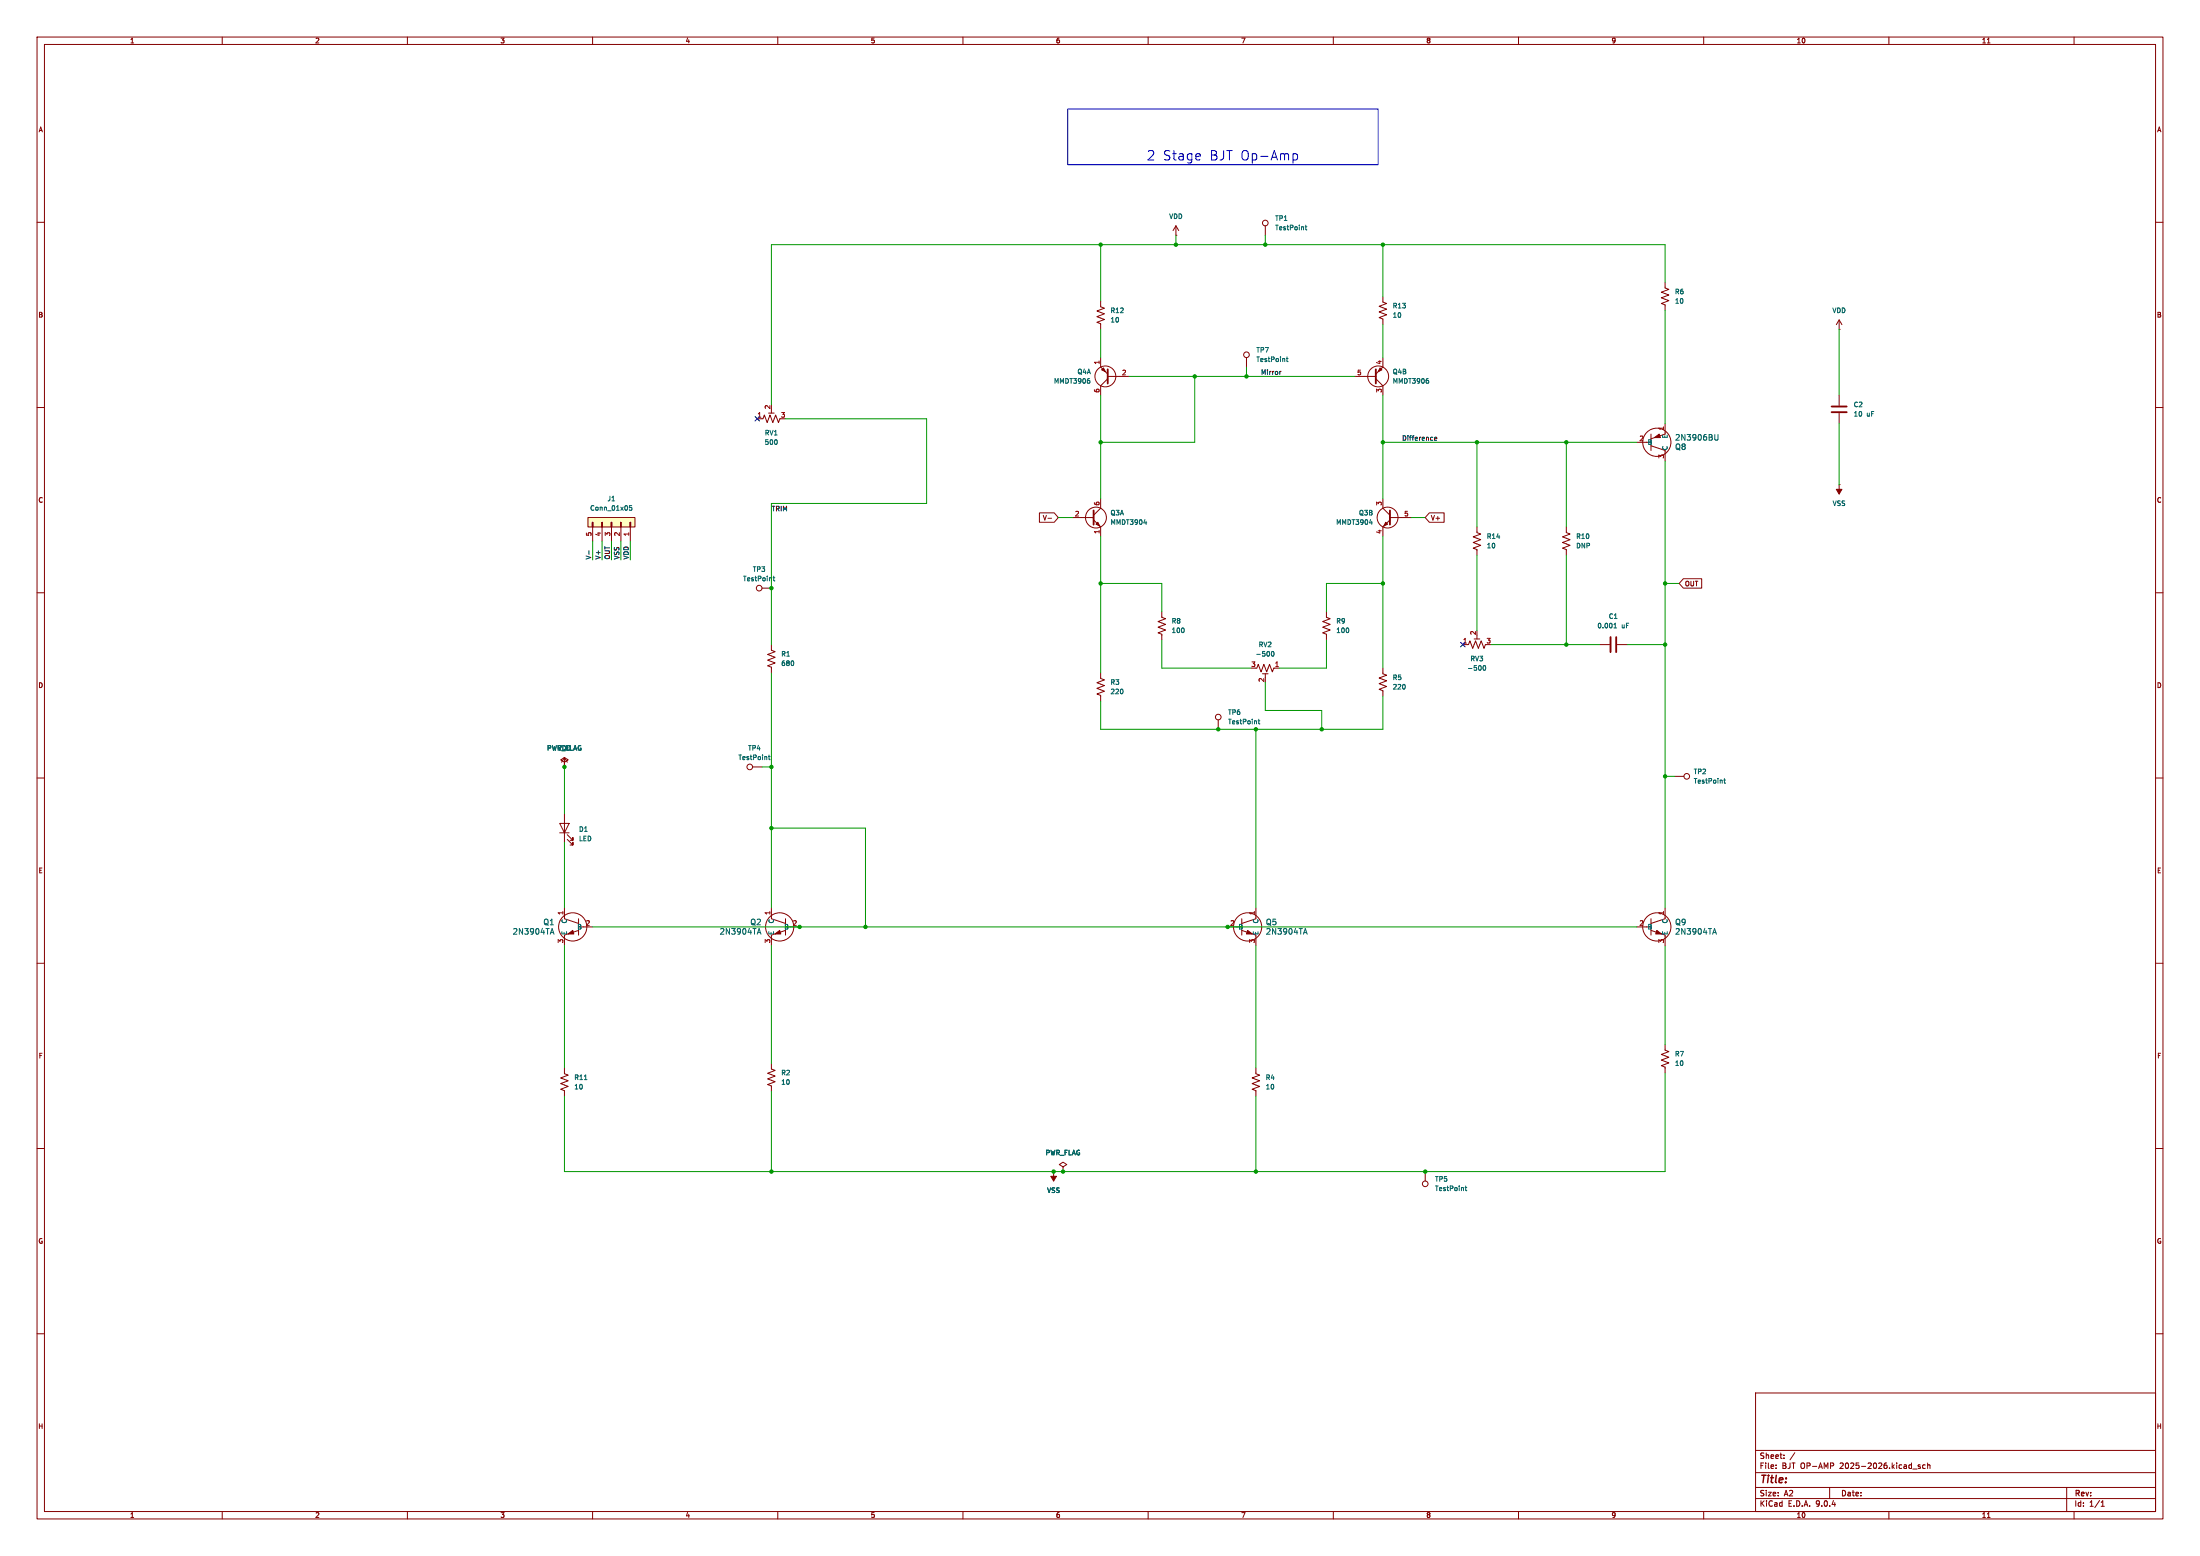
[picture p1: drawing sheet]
<svg xmlns="http://www.w3.org/2000/svg" width="594mm" height="420mm" viewBox="0 0 594 420" stroke-linecap="round" stroke-linejoin="round" font-family="sans-serif">
<g fill="none" stroke="#840000" stroke-width=".27">
<path d="M10 10h574v400h-574zM12 12h570v396h-570zM60 10v2M110 10v2M160 10v2M210 10v2M260 10v2M310 10v2M360 10v2M410 10v2M460 10v2M510 10v2"/>
<path d="M536.6 11.6h.7M560 10v2M10 60h2M341.6 61v2.5M582 60h2M297.2 81.3v1.5l1 .4-2 .7 2 .8-2 .8 2 .7-2 .8 1 .4v1.5M297.2 96.5v2.6l1.9 1.9M10 110h2M299.1 102.2l-1.9 1.9v2.6M299.1 101.6h5.7M582 110h2M10 160h2"/>
<path d="M313.7 165.1v1.5l1 .4-2 .8 2 .7-2 .8 2 .8-2 .7 1 .4v1.5M582 160h2M297.2 181.6v1.5l1 .4-2 .8 2 .7-2 .8 2 .8-2 .7 1 .4v1.5M328.9 194.3v2.6M10 210h2M452.1 209.6h2.6M582 210h2M442 250.2h2.5M445.8 251.1l3.8 1.3M445.8 248v4.4M449.6 248l-3.8 1.3M449.6 245.1v2.6"/>
<path d="M449.6 252.7v2.6M10 260h2M582 260h2M10 310h2M582 310h2M10 360h2M474 376h108v32h-108zM582 360h2M474 397.5h108M474 391.5h108M479.5 396.2v.2M479.5 395.4v.2"/>
<path d="M481.7 393.5v.2M481.7 392.7v.2M484.6 392.1l-1.3 1.9M495 395v.5M516.5 396.5h1.1M518.5 395.4h-.4l-.2 .2 .1 .2 .5 .1v.4h-.6M519.8 395.4h-.4l-.3 .3 .1 .6h.6M520.5 395.5l.5-.1 .1 1M520.5 394.9v1.5M60 408v2M110 408v2M160 408v2"/>
<path d="M210 408v2M260 408v2M310 408v2M360 408v2M410 408v2M460 408v2M474 404.5h108M474 401.5h108M494 401.5v3M510 408v2M536.6 409.6h.7M558 401.5v6.5"/>
<path d="M560 408v2M567.3 406.6h.9M567.3 405.5l.4-.4v1.5"/>
<circle cx="341.6" cy="60.2" r=".76"/>
<circle cx="298.4" cy="101.6" r="2.82"/>
<circle cx="328.9" cy="193.5" r=".76"/>
<circle cx="455.4" cy="209.5" r=".76"/>
<circle cx="447.3" cy="250.2" r="3.8"/>
</g>
<g fill="#840000" stroke="#840000" stroke-width=".27">
<path d="M447.3 251.1l1.3 1h-1.6z"/>
<path d="M297.4 99.8l.5-.5 .5 1z"/>
</g>
<path d="M352.4 61.2h.5M352.6 60.8v1.1l.3 .1M294.2 102.8v.5M339.7 194.6h.5M339.9 194.1v1.1l.3 .2M465.4 210.6h.5M465.6 210.1v1.1l.3 .2M462.6 251.7h.7M462.9 250.6l.5 1.6" fill="none" stroke="#006464" stroke-width=".27"/>
<path d="M299.1 99.7v3.8" fill="none" stroke="#840000" stroke-width=".51"/>
<path d="M158.7 139.7h12.7v2.5h-12.7z" fill="#ffffc2"/>
<g fill="none" stroke="#840000" stroke-width=".27">
<path d="M317.5 63.5h.1M317.5 61l-.8 1.2M317.5 61l.8 1.2M317.5 61v2.5M449.6 76.2v1.5l1 .4-2 .8 2 .7-2 .8 2 .8-2 .7 1 .4v1.5M336.5 96.5v2.6M373.4 80v1.5l1 .4-2 .8 2 .7-2 .8 2 .8-2 .7 1 .4v1.5M373.4 96.5v2.6l-1.9 1.9M496.6 88.9h.1M496.6 86.4l-.8 1.2M496.6 86.4l.7 1.2M496.6 86.4v2.5"/>
<path d="M204.5 113h1.5l.4-1 .7 2 .8-2 .8 2 .7-2 .8 2 .4-1M207.5 111.5h1.5M208.3 110.5v1M365.8 101.6h5.7M371.5 102.2l1.9 1.9v2.6M442 119.4h2.5M445.8 117.2v4.4M449.6 117.2l-3.8 1.2M449.6 114.3v2.5M496.6 106.7v2.8M496.6 111.5v2.8M158.7 139.7h12.7v2.5h-12.7z"/>
<path d="M280.6 138.4h4l1.1 1.3-1.1 1.3h-4zM283 139.9h.9M289.6 139.7h5.7M297.2 134.6v2.6l-1.9 1.9M373.4 134.6v2.6l1.9 1.9M375.3 139.7h5.7M385.9 138.4h4v2.6h-4l-1.1-1.3zM445.8 120.3l3.8 1.3M449.6 121.9v2.6M496.6 130.8h.1M496.6 130.8v2.6M159.9 141h.2v1.2h-.2z"/>
<path d="M160 142.2v3.9M162.4 141h.3v1.2h-.3zM162.6 142.2v3.9M165 141h.2v1.2h-.2zM165.1 142.2v3.9M167.5 141h.3v1.2h-.3zM167.6 142.2v3.9M170.1 141h.2v1.2h-.2zM170.2 142.2v3.9M205.7 158.8h2.6M295.3 140.3l1.9 1.9v2.6M375.3 140.3l-1.9 1.9v2.6"/>
<path d="M398.8 142.2v1.6l1 .3-2 .8 2 .8-2 .7 2 .8-2 .8 1 .3v1.6M422.9 142.2v1.6l1 .3-2 .8 2 .8-2 .7 2 .8-2 .8 1 .3v1.6M454.5 156.2h5v2.6h-5l-1.1-1.3zM208.3 174v1.5l1 .4-2 .8 2 .7-2 .8 2 .7-2 .8 1 .4v1.5M358.1 165.1v1.5l1.1 .4-2.1 .8 2.1 .7-2.1 .8 2.1 .8-2.1 .7 1 .4v1.5M395 174h1.5l.4-1 .7 2 .8-2 .8 2 .7-2 .8 2 .4-1M398 172.5h1.5M398.8 171.5v1M431.8 174h2.8M436.6 174h2.8M339.1 180.3h.2l.4-1 .8 2.1 .7-2.1 .8 2.1 .8-2.1 .7 2.1 .4-1.1M340.9 181.9h1.5"/>
<path d="M341.6 181.9v1M344.2 180.3h1.2M373.4 180.3v1.6l1 .3-2 .8 2 .8-2 .7 2 .8-2 .8 1 .3v1.6M152.4 207h.1M152.4 205.7l1-.6-1-.6-1 .6 1 .6v1.3M152.4 204.5v2.5M152.4 219.7v7.6M152.4 204.5l-.8 1.2M152.4 204.5l.8 1.2M203.2 207h2.5M151.1 222.3h2.6l-1.3 2.5zM151.1 224.8h2.6"/>
<path d="M153.2 226.6l1.5 1.5v-.8v.8h-.8M153.2 225.3l1.5 1.5v-.7v.7h-.8M152.4 245.1v2.6M152.4 252.7v2.6M152.4 248l3.8 1.3M156.2 251.1l-3.8 1.3M156.2 248v4.4M157.5 250.2h2.5M208.3 245.1v2.6M208.3 252.7v2.6M208.3 248l3.8 1.3M212.1 251.1l-3.8 1.3"/>
<path d="M212.1 248v4.4M213.4 250.2h2.5M331.5 250.2h2.5M335.3 251.1l3.8 1.3M335.3 248v4.4M339.1 248l-3.8 1.3M339.1 245.1v2.6M339.1 252.7v2.6M152.4 288.3v1.5l1 .4-2 .8 2 .7-2 .8 2 .7-2 .8 1 .4v1.5M208.3 287v1.5l1 .4-2 .8 2 .7-2 .8 2 .8-2 .7 1 .4v1.5M339.1 288.3v1.5l1 .4-2 .8 2 .7-2 .8 2 .7-2 .8 1 .4v1.5M449.6 281.9v1.6l1 .3-2 .8 2 .8-2 .7 2 .8-2 .8 1 .3v1.6"/>
<path d="M284.5 316.2h.1M284.5 316.2v2.6M287 315l1-.7-1-.6-1 .6 1 .7v1.2M287 316.2h.1M384.8 316.2v2.6"/>
<circle cx="336.6" cy="95.8" r=".76"/>
<circle cx="372.1" cy="101.6" r="2.82"/>
<circle cx="447.3" cy="119.4" r="3.8"/>
<circle cx="295.9" cy="139.7" r="2.82"/>
<circle cx="374.6" cy="139.7" r="2.82"/>
<circle cx="205" cy="158.7" r=".76"/>
<circle cx="202.4" cy="207" r=".76"/>
<circle cx="154.6" cy="250.2" r="3.8"/>
<circle cx="210.5" cy="250.2" r="3.8"/>
<circle cx="336.9" cy="250.2" r="3.8"/>
<circle cx="384.8" cy="319.5" r=".76"/>
</g>
<g fill="none" stroke="#006464" stroke-width=".27">
<path d="M347.3 96.8h.5M347.5 96.3v1.1l.3 .2M385.7 102.8v.5M463.9 117.3l-.1 1.4-.2 .1-.5-.1M170.6 136.5h-.6l-.1 .6 .6-.1 .1 .6h-.7M208.7 155.9h.5M208.9 155.5v1.1l.3 .2M308.8 141.1h.8M369.8 141.1h.7M343.4 176l.2-.2a.62 .62 0 0 1 .4 .7 .62 .62 0 0 1-.6 .5l-.1-.4zM400.6 179.7l.1-.1a.62 .62 0 0 1 .5 .7 .62 .62 0 0 1-.6 .6l-.2-.5zM435.8 169.5h.7"/>
<path d="M435.8 168.6l.3-.4v1.3M207.5 204.2h.4M207.6 203.8v1.1l.3 .1M148.7 251.7h.7M149.1 250.6l.5 1.6M204.6 251.7h.7M205 250.6l.5 1.6M352.1 251.7h.7M352.4 250.6l.5 1.6M157.8 291.4h.7M395.6 320.5h.4M395.7 320.1v1.1l.3 .2"/>
</g>
<path d="M371.5 99.7v3.8M494.5 109.7h4.1M494.5 111.3h4.1M295.3 137.8v3.8M375.3 137.8v3.8M434.8 172v4M436.4 172v4" fill="none" stroke="#840000" stroke-width=".51"/>
<g fill="#840000" stroke="#840000" stroke-width=".27">
<path d="M295.9 141.5l.5-.5 .5 1z"/>
<path d="M374.1 141l.5 .5-1 .5z"/>
<path d="M495.8 132.1h1.5l-.7 1.3z"/>
<path d="M446.7 118.1l1.3-.9 .3 .9z"/>
<path d="M209.2 252.1l1.3-1 .3 1z"/>
<path d="M372.6 99.3l.5 .5-1 .5z"/>
<path d="M153.4 252.1l1.2-1 .3 1z"/>
<path d="M336.9 251.1l1.2 1h-1.6z"/>
<path d="M283.7 317.5h1.5l-.7 1.3z"/>
</g>
<path d="M345.9 100.2l-.4 .3M387.3 118.4l.6-.1v-.2l-.4-.1-.2 .2 .1 .6h.5M159 148.7v.9" fill="none" stroke="#0f0f0f" stroke-width=".27"/>
<g fill="none" stroke="#009600" stroke-width=".27">
<path d="M297.2 66v15.3M317.5 63.5v2.5M341.6 63.5v2.5M373.4 66v14M449.6 76.2v-10.2h-241.3v43.2M297.2 88.9v7.6M336.5 99.1v2.5M373.4 87.6v8.9M449.6 83.8v30.5M496.6 88.9v17.8M212.1 113h38.1v22.9h-41.9v38.1M297.2 106.7v27.9"/>
<path d="M304.8 101.6h61M322.6 101.6v17.8h-25.4M373.4 106.7v27.9M373.4 119.4h68.6M398.8 119.4v22.8M422.9 119.4v22.8M496.6 114.3v16.5M285.7 139.7h3.9M381 139.7h3.8M449.6 124.5v120.6M160 146.1v5M162.6 146.1v5"/>
<path d="M165.1 146.1v5M167.6 146.1v5M170.2 146.1v5M297.2 144.8v36.8M297.2 157.5h16.5v7.6M373.4 144.8v35.5M373.4 157.5h-15.3v7.6M398.8 149.9v20.3M422.9 149.9v24.1M449.6 157.5h3.8M313.7 172.7v7.6h24.1M358.1 172.7v7.6h-12.7"/>
<path d="M402.6 174h29.2M439.4 174h10.2M208.3 181.6v63.5M339.1 196.9v48.2M341.6 184.2v7.6h15.3v5.1M373.4 188v8.9h-76.2v-7.7M152.4 207v12.7M205.7 207h2.6M449.6 209.6h2.5M152.4 227.3v17.8M208.3 223.5h25.4v26.7M152.4 255.3v33"/>
<path d="M160 250.2h282M208.3 255.3v31.7M339.1 255.3v33M449.6 255.3v26.6M208.3 294.6v21.6M339.1 295.9v20.3M449.6 289.6v26.6h-297.2v-20.3"/>
</g>
<path d="M203.9 112.4l1.2 1.2M205.1 112.4l-1.2 1.2M394.4 173.4l1.2 1.2M395.6 173.4l-1.2 1.2" fill="none" stroke="#000084" stroke-width=".27"/>
<path d="M288.3 29.4h83.8v15h-83.8zM349.1 41.5v2.5M349.1 41.6l.8-.1 .4 .5v.7l-.2 .4h-1" fill="none" stroke="#0000c2" stroke-width=".27"/>
<g fill="#009600" stroke="#009600" stroke-width=".27">
<circle cx="297.2" cy="157.5" r=".46"/>
<circle cx="208.3" cy="207" r=".46"/>
<circle cx="208.3" cy="316.2" r=".46"/>
<circle cx="215.9" cy="250.2" r=".46"/>
<circle cx="152.4" cy="207" r=".46"/>
<circle cx="373.4" cy="157.5" r=".46"/>
<circle cx="422.9" cy="174" r=".46"/>
<circle cx="449.6" cy="209.6" r=".46"/>
<circle cx="356.9" cy="196.9" r=".46"/>
<circle cx="208.3" cy="223.5" r=".46"/>
<circle cx="233.7" cy="250.2" r=".46"/>
<circle cx="284.5" cy="316.2" r=".46"/>
<circle cx="339.1" cy="316.2" r=".46"/>
<circle cx="287" cy="316.2" r=".46"/>
<circle cx="328.9" cy="196.9" r=".46"/>
<circle cx="331.5" cy="250.2" r=".46"/>
<circle cx="339.1" cy="196.9" r=".46"/>
<circle cx="384.8" cy="316.2" r=".46"/>
<circle cx="336.5" cy="101.6" r=".46"/>
<circle cx="422.9" cy="119.4" r=".46"/>
<circle cx="449.6" cy="174" r=".46"/>
<circle cx="449.6" cy="157.5" r=".46"/>
<circle cx="398.8" cy="119.4" r=".46"/>
<circle cx="373.4" cy="119.4" r=".46"/>
<circle cx="208.3" cy="158.8" r=".46"/>
<circle cx="297.2" cy="66" r=".46"/>
<circle cx="317.5" cy="66" r=".46"/>
<circle cx="322.6" cy="101.6" r=".46"/>
<circle cx="297.2" cy="119.4" r=".46"/>
<circle cx="341.6" cy="66" r=".46"/>
<circle cx="373.4" cy="66" r=".46"/>
</g>
<g font-size="3.5" fill="#0000c2">
<text x="309.6" y="43.5">2 Stage</text>
<text x="326.4" y="43.5">BJT Op-Amp</text>
</g>
<text font-size="2.8" fill="#840000" x="475" y="400.9">Title:</text>
<g font-size="2.1" fill="#006464">
<text x="452.2" y="119.1">2N3906BU</text>
<text x="452.2" y="121.6">Q8</text>
<text x="146.6" y="249.9">Q1</text>
<text x="202.5" y="249.9">Q2</text>
<text x="341.7" y="249.9">Q5</text>
<text x="452.2" y="249.9">Q9</text>
<text x="138.3" y="252.5">2N3904TA</text>
<text x="194.2" y="252.5">2N3904TA</text>
<text x="341.7" y="252.5">2N3904TA</text>
<text x="452.2" y="252.5">2N3904TA</text>
</g>
<g font-size="2.1" fill="#840000">
<text x="475" y="394">Sheet:</text>
<text x="475" y="396.7">File:</text>
<text x="481.1" y="396.7">BJT OP-AMP</text>
<text x="496.9" y="396.7">2025-2026.kicad_sch</text>
<text x="475" y="406.9">KiCad</text>
<text x="475" y="404.1">Size:</text>
<text x="481.7" y="404.1">A2</text>
<text x="482.7" y="406.9">E.D.A.</text>
<text x="490.3" y="406.9">9.0.4</text>
<text x="497" y="404.1">Date:</text>
<text x="560" y="404.3">Rev:</text>
<text x="560" y="406.9">Id:</text>
<text x="564.1" y="406.9">1/1</text>
</g>
<g font-size="1.8" fill="#840000">
<text x="35" y="11.9">1</text>
<text x="85" y="11.9">2</text>
<text x="135" y="11.9">3</text>
<text x="185" y="11.9">4</text>
<text x="235" y="11.9">5</text>
<text x="285" y="11.9">6</text>
<text x="335" y="11.9">7</text>
<text x="385" y="11.9">8</text>
<text x="435" y="11.9">9</text>
<text x="485" y="11.9">10</text>
<text x="535" y="11.9">11</text>
<text x="10.3" y="35.9">A</text>
<text x="582.3" y="35.9">A</text>
<text x="10.3" y="85.9">B</text>
<text x="582.3" y="85.9">B</text>
<text x="10.3" y="135.9">C</text>
<text x="582.3" y="135.9">C</text>
<text x="281.5" y="140.7">V-</text>
<text x="386.2" y="140.7">V+</text>
<text x="454.8" y="158.4">OUT</text>
<text x="10.3" y="185.9">D</text>
<text x="582.3" y="185.9">D</text>
<text x="10.3" y="235.9">E</text>
<text x="582.3" y="235.9">E</text>
<text x="10.3" y="285.9">F</text>
<text x="582.3" y="285.9">F</text>
<text x="10.3" y="335.9">G</text>
<text x="582.3" y="335.9">G</text>
<text x="10.2" y="385.9">H</text>
<text x="582.2" y="385.9">H</text>
<text x="35" y="409.9">1</text>
<text x="85" y="409.9">2</text>
<text x="135" y="409.9">3</text>
<text x="185" y="409.9">4</text>
<text x="235" y="409.9">5</text>
<text x="285" y="409.9">6</text>
<text x="335" y="409.9">7</text>
<text x="385" y="409.9">8</text>
<text x="435" y="409.9">9</text>
<text x="485" y="409.9">10</text>
<text x="535" y="409.9">11</text>
</g>
<g font-size="1.8" fill="#006464">
<text x="315.6" y="59.3">VDD</text>
<text x="344.2" y="59.8">TP1</text>
<text x="344.2" y="62.3">TestPoint</text>
<text x="375.9" y="83.4">R13</text>
<text x="452.1" y="79.6">R6</text>
<text x="452.1" y="82.1">10</text>
<text x="299.7" y="84.7">R12</text>
<text x="299.7" y="87.2">10</text>
<text x="375.9" y="86">10</text>
<text x="494.7" y="84.7">VDD</text>
<text x="339.1" y="95.4">TP7</text>
<text x="290.8" y="101.2">Q4A</text>
<text x="339.1" y="97.9">TestPoint</text>
<text x="375.9" y="101.2">Q4B</text>
<text x="284.4" y="103.7">MMDT3906</text>
<text x="375.9" y="103.7">MMDT3906</text>
<text x="500.4" y="110.1">C2</text>
<text x="500.4" y="112.6">10</text>
<text x="504" y="112.6">uF</text>
<text x="206.4" y="117.7">RV1</text>
<text x="450.4" y="118.4" transform="rotate(-90 450.4 118.4)">E</text>
<text x="206.4" y="120.2">500</text>
<text x="444.8" y="120.2">B</text>
<text x="450.4" y="121.7" transform="rotate(-90 450.4 121.7)">C</text>
<text x="163.9" y="135.5">J1</text>
<text x="494.7" y="136.8">VSS</text>
<text x="159.2" y="138">Conn_01x05</text>
<text x="299.7" y="139.3">Q3A</text>
<text x="299.7" y="141.8">MMDT3904</text>
<text x="360.6" y="141.8">MMDT3904</text>
<text x="366.8" y="139.3">Q3B</text>
<text x="401.3" y="145.6">R14</text>
<text x="401.3" y="148.2">10</text>
<text x="425.5" y="148.2">DNP</text>
<text x="425.5" y="145.6">R10</text>
<text x="203.2" y="154.5">TP3</text>
<text x="200.5" y="157.1">TestPoint</text>
<text x="434.3" y="167.2">C1</text>
<text x="316.2" y="168.5">R8</text>
<text x="316.2" y="171">100</text>
<text x="360.7" y="168.5">R9</text>
<text x="360.7" y="171">100</text>
<text x="431.2" y="169.8">0.001</text>
<text x="437.8" y="169.8">uF</text>
<text x="210.8" y="177.4">R1</text>
<text x="210.8" y="179.9">680</text>
<text x="338.9" y="177.4">-500</text>
<text x="339.7" y="174.9">RV2</text>
<text x="396.9" y="178.7">RV3</text>
<text x="299.7" y="185">R3</text>
<text x="375.9" y="183.7">R5</text>
<text x="396.1" y="181.2">-500</text>
<text x="299.7" y="187.6">220</text>
<text x="375.9" y="186.3">220</text>
<text x="331.5" y="193.1">TP6</text>
<text x="331.5" y="195.7">TestPoint</text>
<text x="147.6" y="202.8">PWR_FLAG</text>
<text x="150.5" y="202.8">VDD</text>
<text x="201.9" y="202.8">TP4</text>
<text x="199.3" y="205.3">TestPoint</text>
<text x="457.2" y="209.1">TP2</text>
<text x="457.2" y="211.7">TestPoint</text>
<text x="156.2" y="224.7">D1</text>
<text x="156.2" y="227.2">LED</text>
<text x="153.3" y="249.4" transform="rotate(-90 153.3 249.4)">C</text>
<text x="155.8" y="251.1">B</text>
<text x="209.1" y="249.4" transform="rotate(-90 209.1 249.4)">C</text>
<text x="211.6" y="251.1">B</text>
<text x="334.3" y="251.1">B</text>
<text x="340" y="249.4" transform="rotate(-90 340 249.4)">C</text>
<text x="444.8" y="251.1">B</text>
<text x="450.4" y="249.4" transform="rotate(-90 450.4 249.4)">C</text>
<text x="153.3" y="252.5" transform="rotate(-90 153.3 252.5)">E</text>
<text x="209.1" y="252.5" transform="rotate(-90 209.1 252.5)">E</text>
<text x="340" y="252.5" transform="rotate(-90 340 252.5)">E</text>
<text x="450.4" y="252.5" transform="rotate(-90 450.4 252.5)">E</text>
<text x="452.1" y="285.3">R7</text>
<text x="452.1" y="287.9">10</text>
<text x="154.9" y="291.7">R11</text>
<text x="210.8" y="290.4">R2</text>
<text x="210.8" y="293">10</text>
<text x="341.6" y="291.7">R4</text>
<text x="154.9" y="294.2">10</text>
<text x="341.6" y="294.2">10</text>
<text x="282.2" y="312">PWR_FLAG</text>
<text x="282.6" y="322.2">VSS</text>
<text x="387.4" y="319.1">TP5</text>
<text x="387.4" y="321.7">TestPoint</text>
</g>
<g font-size="1.8" fill="#a90000">
<text x="296.9" y="98.5" transform="rotate(-90 296.9 98.5)">1</text>
<text x="302.8" y="101.3">2</text>
<text x="366.3" y="101.3">5</text>
<text x="373.1" y="98.5" transform="rotate(-90 373.1 98.5)">4</text>
<text x="296.9" y="106.1" transform="rotate(-90 296.9 106.1)">6</text>
<text x="373.1" y="106.1" transform="rotate(-90 373.1 106.1)">3</text>
<text x="204.4" y="112.8">1</text>
<text x="208" y="110.6" transform="rotate(-90 208 110.6)">2</text>
<text x="210.7" y="112.8">3</text>
<text x="442.5" y="119.1">2</text>
<text x="449.3" y="116.3" transform="rotate(-90 449.3 116.3)">1</text>
<text x="449.3" y="123.9" transform="rotate(-90 449.3 123.9)">3</text>
<text x="296.9" y="136.6" transform="rotate(-90 296.9 136.6)">6</text>
<text x="373.1" y="136.6" transform="rotate(-90 373.1 136.6)">3</text>
<text x="290.1" y="139.4">2</text>
<text x="379" y="139.4">5</text>
<text x="159.8" y="144.9" transform="rotate(-90 159.8 144.9)">5</text>
<text x="162.3" y="144.9" transform="rotate(-90 162.3 144.9)">4</text>
<text x="164.8" y="144.9" transform="rotate(-90 164.8 144.9)">3</text>
<text x="167.4" y="144.9" transform="rotate(-90 167.4 144.9)">2</text>
<text x="169.9" y="144.9" transform="rotate(-90 169.9 144.9)">1</text>
<text x="296.9" y="144.2" transform="rotate(-90 296.9 144.2)">1</text>
<text x="373.1" y="144.2" transform="rotate(-90 373.1 144.2)">4</text>
<text x="394.9" y="173.7">1</text>
<text x="398.5" y="171.5" transform="rotate(-90 398.5 171.5)">2</text>
<text x="401.2" y="173.7">3</text>
<text x="337.7" y="180.1">3</text>
<text x="341.4" y="184.2" transform="rotate(-90 341.4 184.2)">2</text>
<text x="344.1" y="180.1">1</text>
<text x="152.1" y="247.1" transform="rotate(-90 152.1 247.1)">1</text>
<text x="158" y="249.9">2</text>
<text x="208" y="247.1" transform="rotate(-90 208 247.1)">1</text>
<text x="213.9" y="249.9">2</text>
<text x="332" y="249.9">2</text>
<text x="338.8" y="247.1" transform="rotate(-90 338.8 247.1)">1</text>
<text x="442.5" y="249.9">2</text>
<text x="449.3" y="247.1" transform="rotate(-90 449.3 247.1)">1</text>
<text x="152.1" y="254.7" transform="rotate(-90 152.1 254.7)">3</text>
<text x="208" y="254.7" transform="rotate(-90 208 254.7)">3</text>
<text x="338.8" y="254.7" transform="rotate(-90 338.8 254.7)">3</text>
<text x="449.3" y="254.7" transform="rotate(-90 449.3 254.7)">3</text>
</g>
<g font-size="1.8" fill="#0f0f0f">
<text x="340.4" y="101.3">Mirror</text>
<text x="378.5" y="119">Difference</text>
<text x="208.3" y="138.1">TRIM</text>
<text x="159.7" y="151.1" transform="rotate(-90 159.7 151.1)">V-</text>
<text x="162.2" y="151.1" transform="rotate(-90 162.2 151.1)">V+</text>
<text x="164.8" y="151.1" transform="rotate(-90 164.8 151.1)">OUT</text>
<text x="167.3" y="151.1" transform="rotate(-90 167.3 151.1)">VSS</text>
<text x="169.8" y="151.1" transform="rotate(-90 169.8 151.1)">VDD</text>
</g>
</svg>
